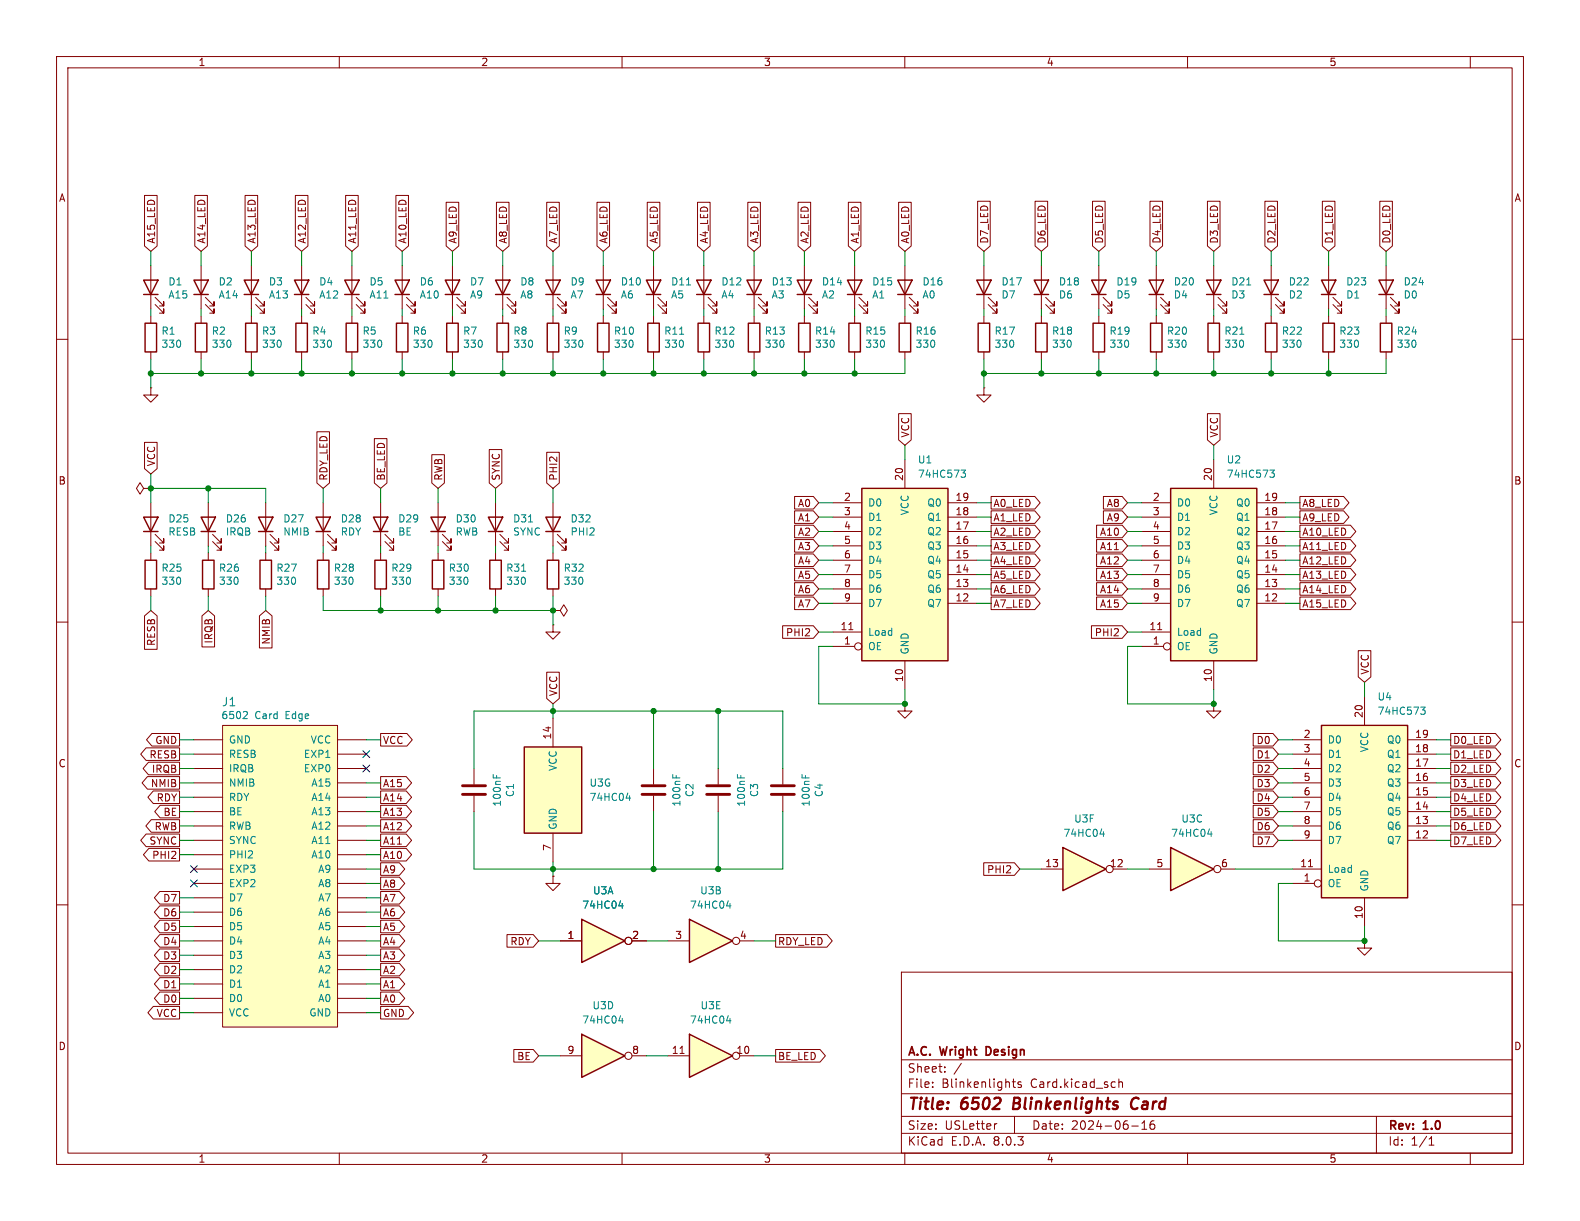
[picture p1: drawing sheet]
<svg xmlns="http://www.w3.org/2000/svg" width="279mm" height="216mm" viewBox="0 0 279 216" stroke-linecap="round" stroke-linejoin="round" font-family="sans-serif">
<g fill="none" stroke="#840000" stroke-width=".18">
<path d="M10 10h259.4v195.9h-259.4zM12 12h255.4v191.9h-255.4zM60 10v2M110 10v2M160 10v2M210 10v2M260 10v2M10 60h2M133.3 55.9v1.3M214.6 47v7.6M215.4 53.8l1.5 1.6v-.8v.8h-.7M215.4 52.6l1.5 1.5v-.8v.8h-.7"/>
<path d="M224.8 47v7.6M224.8 55.9v1.3M225.6 53.8l1.5 1.6v-.8v.8h-.8M225.6 52.6l1.5 1.5v-.8v.8h-.8M267.4 60h2M133.3 62.2v1.3M224.8 62.2v1.3M10 110h2M267.4 110h2M10 160h2M267.4 160h2M159.4 171.9h108v32h-108z"/>
<path d="M159.4 197.4h108M159.4 193.4h108M159.4 187.4h108M164.9 192.1v.2M164.9 191.4v.1M167.1 189.4v.2M167.1 188.7v.1M170 188l-1.3 1.9M176.3 198.7l-.3 .1M179 191.3h.6M179.2 190.8v1.3l.4 .2M179.4 197.4v3"/>
<path d="M180.6 191.4l-.4-.1-.2 .2 .1 .2 .5 .2v.3h-.6M197.9 191.4l.2-.1 .3 .1 .1 .9M197.9 190.8v1.5M200.1 199.1h1.2M201.9 199.7h.9M201.9 198.6l.5-.4v1.5M204.1 198.2a.59 .59 0 0 0-.7 .6v.6l.1 .2 .4 .1 .2-.2 .1-.5-.1-.2h-.5l-.2 .2M243.4 197.4v6.5M60 203.9v2M110 203.9v2M159.4 200.4h108M160 203.9v2"/>
<path d="M210 203.9v2M252.7 202.5h.9M252.7 201.4l.4-.4v1.5M260 203.9v2"/>
</g>
<path d="M179.4 194.1l-.3 2h.8M201 194.1a1.13 1.13 0 0 0-1 .7 1.13 1.13 0 0 0 .3 1.2l.3 .1 .4-.1" fill="none" stroke="#840000" stroke-width=".4"/>
<path d="M174.7 185.1h-.3v1.5h.3" fill="none" stroke="#840000" stroke-width=".3"/>
<path d="M132.3 57.2h2.1v5h-2.1zM213.4 49.5h2.5l-1.3 2.6zM213.4 52.1h2.5M223.5 49.5h2.6l-1.3 2.6zM223.5 52.1h2.6M223.8 57.2h2v5h-2z" fill="none" stroke="#840000" stroke-width=".25"/>
<path d="M220.5 50.4h.7" fill="none" stroke="#008484" stroke-width=".18"/>
<path d="M121.9 182.9l7.6 3.8-7.6 3.8z" fill="#ffffc2"/>
<path d="M121.9 182.9l7.6 3.8-7.6 3.8z" fill="none" stroke="#840000" stroke-width=".25"/>
<g fill="none" stroke="#840000" stroke-width=".18">
<path d="M118.1 186.7h3.8M120.3 186.3h.7M130.8 186.7h2.5"/>
<circle cx="130.2" cy="186.7" r=".63"/>
</g>
<path d="M128.5 180.5h.8M129.1 180.1v.8" fill="none" stroke="#008484" stroke-width=".18"/>
<path d="M121.9 162.6l7.6 3.8-7.6 3.8z" fill="#ffffc2"/>
<path d="M123.4 57.2h2.1v5h-2.1zM132.1 49.5h2.5l-1.3 2.6zM132.1 52.1h2.5M213.6 57.2h2v5h-2zM233.7 49.5h2.5l-1.3 2.6zM233.7 52.1h2.5M121.9 162.6l7.6 3.8-7.6 3.8z" fill="none" stroke="#840000" stroke-width=".25"/>
<g fill="none" stroke="#840000" stroke-width=".18">
<path d="M124.5 55.9v1.3M133.3 47v7.6M134.1 53.8l1.5 1.6v-.8v.8h-.7M134.1 52.6l1.5 1.5v-.8v.8h-.7M214.6 55.9v1.3M234.9 47v7.6M235.7 53.8l1.5 1.6v-.8v.8h-.7M235.7 52.6l1.5 1.5v-.8v.8h-.7M124.5 62.2v1.3M214.6 62.2v1.3M118.1 166.4h3.8M130.8 166.4h2.5"/>
<circle cx="130.2" cy="166.4" r=".63"/>
</g>
<path d="M219.2 59.1h.8M129.1 159.8v.8M128.5 160.2h.8" fill="none" stroke="#008484" stroke-width=".18"/>
<path d="M92.7 132.1h10.2v15.2h-10.2z" fill="#ffffc2"/>
<path d="M123.2 49.5h2.5l-1.2 2.6zM123.2 52.1h2.5M92.7 132.1h10.2v15.2h-10.2z" fill="none" stroke="#840000" stroke-width=".25"/>
<path d="M124.5 47v7.6M125.2 53.8l1.5 1.6v-.8v.8h-.7M125.2 52.6l1.5 1.5v-.8v.8h-.7M97.8 127v5.1M115.6 135.9v2.8M97.8 147.3v5.1M115.6 140.7v2.8" fill="none" stroke="#840000" stroke-width=".18"/>
<path d="M119 136.9v.7M119.6 137.1v.5M110.7 141.1h.8M111.3 140.7v.8" fill="none" stroke="#008484" stroke-width=".18"/>
<path d="M113.5 138.9h4.1M113.5 140.5h4.1" fill="none" stroke="#840000" stroke-width=".51"/>
<path d="M152.4 86.4h15.2v30.4h-15.2z" fill="#ffffc2"/>
<g fill="none" stroke="#840000" stroke-width=".25">
<path d="M114.3 49.5h2.5l-1.2 2.6zM114.3 52.1h2.5M114.6 57.2h2v5h-2zM172.7 49.5h2.6l-1.3 2.6zM172.7 52.1h2.6M182.9 49.5h2.5l-1.3 2.6zM182.9 52.1h2.5M183.1 57.2h2.1v5h-2.1zM233.9 57.2h2.1v5h-2.1zM243.8 49.5h2.6l-1.3 2.6zM243.8 52.1h2.6M244.1 57.2h2v5h-2z"/>
<path d="M152.4 86.4h15.2v30.4h-15.2z"/>
</g>
<g fill="none" stroke="#840000" stroke-width=".18">
<path d="M115.6 47v7.6M115.6 55.9v1.3M116.3 53.8l1.6 1.6v-.8v.8h-.8M116.3 52.6l1.6 1.5v-.8v.8h-.8M174 47v7.6M174.8 53.8l1.5 1.6v-.8v.8h-.8M174.8 52.6l1.5 1.5v-.8v.8h-.8M184.1 47v7.6M184.1 55.9v1.3M184.9 53.8l1.5 1.6v-.8v.8h-.7M184.9 52.6l1.5 1.5v-.8v.8h-.7M234.9 55.9v1.3"/>
<path d="M245.1 47v7.6M245.1 55.9v1.3M245.9 53.8l1.5 1.6v-.8v.8h-.8M245.9 52.6l1.5 1.5v-.8v.8h-.8M115.6 62.2v1.3M184.1 62.2v1.3M234.9 62.2v1.3M245.1 62.2v1.3M147.3 99.1h5.1M147.3 96.5h5.1M147.3 94h5.1M147.3 91.4h5.1"/>
<path d="M147.3 88.9h5.1M160 81.3v5.1M167.6 99.1h5.1M167.6 96.5h5.1M167.6 94h5.1M167.6 91.4h5.1M167.6 88.9h5.1M147.3 114.3h3.8M147.3 111.8h5.1M147.3 106.7h5.1M147.3 104.1h5.1M147.3 101.6h5.1"/>
<path d="M150.1 111.3h.7M160 116.8v5.1M167.6 106.7h5.1M167.6 104.1h5.1M167.6 101.6h5.1M127 135.9v2.8M138.4 135.9v2.8M127 140.7v2.8M138.4 140.7v2.8"/>
<circle cx="151.8" cy="114.3" r=".63"/>
</g>
<path d="M120.2 59.1h.7M121.4 50.4h.7M169.9 83.1h.8l-.4 .5 .4 .1v.5l-.2 .2h-.4M130.4 136.9v.7M131 137.1v.5M141.8 136.9v.7M142.4 137.1v.5" fill="none" stroke="#008484" stroke-width=".18"/>
<path d="M125 138.9h4M136.4 138.9h4.1M125 140.5h4M136.4 140.5h4.1" fill="none" stroke="#840000" stroke-width=".51"/>
<path d="M102.9 182.9l7.6 3.8-7.6 3.8z" fill="#ffffc2"/>
<path d="M193.3 57.2h2v5h-2zM203.2 49.5h2.5l-1.2 2.6zM203.2 52.1h2.5M203.5 57.2h2v5h-2zM102.9 182.9l7.6 3.8-7.6 3.8z" fill="none" stroke="#840000" stroke-width=".25"/>
<g fill="none" stroke="#840000" stroke-width=".18">
<path d="M194.3 55.9v1.3M204.5 47v7.6M204.5 55.9v1.3M205.2 53.8l1.6 1.6v-.8v.8h-.8M205.2 52.6l1.6 1.5v-.8v.8h-.8M194.3 62.2v1.3M204.5 62.2v1.3M99.1 186.7h3.8M111.8 186.7h2.5"/>
<circle cx="111.1" cy="186.7" r=".63"/>
</g>
<path d="M109.4 180.5h.8M110 180.1v.8" fill="none" stroke="#008484" stroke-width=".18"/>
<path d="M102.9 162.6l7.6 3.8-7.6 3.8z" fill="#ffffc2"/>
<path d="M34.3 49.5h2.5l-1.2 2.6zM34.3 52.1h2.5M52.1 49.5h2.5l-1.3 2.6zM52.1 52.1h2.5M61 49.5h2.5l-1.3 2.6zM61 52.1h2.5M173 57.2h2v5h-2zM193 49.5h2.6l-1.3 2.6zM193 52.1h2.6M102.9 162.6l7.6 3.8-7.6 3.8z" fill="none" stroke="#840000" stroke-width=".25"/>
<g fill="none" stroke="#840000" stroke-width=".18">
<path d="M35.6 47v7.6M36.3 53.8l1.5 1.6v-.8v.8h-.7M36.3 52.6l1.5 1.5v-.8v.8h-.7M53.3 47v7.6M54.1 53.8l1.5 1.6v-.8v.8h-.7M54.1 52.6l1.5 1.5v-.8v.8h-.7M62.2 47v7.6M63 53.8l1.5 1.6v-.8v.8h-.7M63 52.6l1.5 1.5v-.8v.8h-.7M174 55.9v1.3M194.3 47v7.6M195.1 53.8l1.5 1.6v-.8v.8h-.8"/>
<path d="M195.1 52.6l1.5 1.5v-.8v.8h-.8M174 68.6v1.3h1.3l-1.3 1.2-1.3-1.2h1.3M174 68.6h.1M174 62.2v1.3M214.6 124.5v1.2h1.3l-1.3 1.3-1.2-1.3h1.2M214.6 124.5h.1M97.8 154.9v1.3h1.3l-1.3 1.3-1.3-1.3h1.3M97.8 154.9h.1M99.1 166.4h3.8M111.8 166.4h2.5M241.3 166.4v1.2h1.3l-1.3 1.3-1.3-1.3h1.3M241.3 166.4h.1"/>
<circle cx="111.1" cy="166.4" r=".63"/>
</g>
<path d="M110 159.8v.8M109.4 160.2h.8" fill="none" stroke="#008484" stroke-width=".18"/>
<path d="M207 149.9l7.6 3.8-7.6 3.8z" fill="#ffffc2"/>
<path d="M207 149.9l7.6 3.8-7.6 3.8z" fill="none" stroke="#840000" stroke-width=".25"/>
<g fill="none" stroke="#840000" stroke-width=".18">
<path d="M203.2 153.7h3.8M215.9 153.7h2.5"/>
<circle cx="215.3" cy="153.7" r=".63"/>
</g>
<path d="M213.6 147.5h.8M214.2 147.1v.8" fill="none" stroke="#008484" stroke-width=".18"/>
<path d="M233.7 128.3h15.2v30.5h-15.2z" fill="#ffffc2"/>
<path d="M233.7 128.3h15.2v30.5h-15.2z" fill="none" stroke="#840000" stroke-width=".25"/>
<g fill="none" stroke="#840000" stroke-width=".18">
<path d="M228.6 138.4h5.1M228.6 135.9h5.1M228.6 133.4h5.1M228.6 130.8h5.1M241.3 123.2v5.1M248.9 138.4h5.1M248.9 135.9h5.1M248.9 133.4h5.1M248.9 130.8h5.1M228.6 156.2h3.8M228.6 153.7h5.1M228.6 148.6h5.1"/>
<path d="M228.6 146.1h5.1M228.6 143.5h5.1M228.6 141h5.1M231.4 153.3h.7M241.3 158.8v5M248.9 148.6h5.1M248.9 146.1h5.1M248.9 143.5h5.1M248.9 141h5.1"/>
<circle cx="233" cy="156.2" r=".63"/>
</g>
<path d="M251.2 125h.8l-.4 .5 .4 .1v.5l-.2 .2h-.4" fill="none" stroke="#008484" stroke-width=".18"/>
<path d="M207 86.4h15.2v30.4h-15.2z" fill="#ffffc2"/>
<g fill="none" stroke="#840000" stroke-width=".25">
<path d="M25.4 49.5h2.5l-1.2 2.6zM25.4 52.1h2.5M25.7 57.2h2v5h-2zM43.2 49.5h2.5l-1.3 2.6zM43.2 52.1h2.5M43.4 57.2h2.1v5h-2.1zM141 49.5h2.5l-1.3 2.6zM141 52.1h2.5M149.9 49.5h2.5l-1.3 2.6zM149.9 52.1h2.5M150.1 57.2h2v5h-2zM158.7 49.5h2.6l-1.3 2.6z"/>
<path d="M158.7 52.1h2.6M159 57.2h2v5h-2zM207 86.4h15.2v30.4h-15.2z"/>
</g>
<g fill="none" stroke="#840000" stroke-width=".18">
<path d="M26.7 47v7.6M26.7 55.9v1.3M27.4 53.8l1.6 1.6v-.8v.8h-.8M27.4 52.6l1.6 1.5v-.8v.8h-.8M44.4 47v7.6M44.4 55.9v1.3M45.2 53.8l1.5 1.6v-.8v.8h-.7M45.2 52.6l1.5 1.5v-.8v.8h-.7M142.2 47v7.6M143 53.8l1.5 1.6v-.8v.8h-.7M143 52.6l1.5 1.5v-.8v.8h-.7M151.1 47v7.6"/>
<path d="M151.1 55.9v1.3M151.9 53.8l1.5 1.6v-.8v.8h-.7M151.9 52.6l1.5 1.5v-.8v.8h-.7M160 47v7.6M160 55.9v1.3M160.8 53.8l1.5 1.6v-.8v.8h-.8M160.8 52.6l1.5 1.5v-.8v.8h-.8M26.7 68.6v1.3h1.2l-1.2 1.2-1.3-1.2h1.3M26.7 68.6h.1M26.7 62.2v1.3M44.4 62.2v1.3M151.1 62.2v1.3"/>
<path d="M160 62.2v1.3M201.9 99.1h5.1M201.9 96.5h5.1M201.9 94h5.1M201.9 91.4h5.1M201.9 88.9h5.1M214.6 81.3v5.1M222.2 99.1h5.1M222.2 96.5h5.1M222.2 94h5.1M222.2 91.4h5.1M222.2 88.9h5.1"/>
<path d="M201.9 114.3h3.8M201.9 111.8h5.1M201.9 106.7h5.1M201.9 104.1h5.1M201.9 101.6h5.1M204.7 111.3h.7M214.6 116.8v5.1M222.2 106.7h5.1M222.2 104.1h5.1M222.2 101.6h5.1"/>
<circle cx="206.4" cy="114.3" r=".63"/>
</g>
<path d="M224.6 83.1h.7l-.4 .5 .4 .1v.5l-.2 .2h-.4" fill="none" stroke="#008484" stroke-width=".18"/>
<path d="M188 149.9l7.6 3.8-7.6 3.8z" fill="#ffffc2"/>
<g fill="none" stroke="#840000" stroke-width=".25">
<path d="M34.5 57.2h2.1v5h-2.1zM52.3 57.2h2.1v5h-2.1zM61.2 57.2h2v5h-2zM69.8 49.5h2.6l-1.3 2.6zM69.8 52.1h2.6M78.7 49.5h2.6l-1.3 2.6zM78.7 52.1h2.6M79 57.2h2v5h-2zM87.6 49.5h2.6l-1.3 2.6zM87.6 52.1h2.6M87.9 57.2h2v5h-2zM96.5 49.5h2.6l-1.3 2.6z"/>
<path d="M96.5 52.1h2.6M96.8 57.2h2v5h-2zM105.4 49.5h2.5l-1.2 2.6zM105.4 52.1h2.5M105.7 57.2h2v5h-2zM141.2 57.2h2.1v5h-2.1zM25.4 91.4h2.5l-1.2 2.6zM25.4 94h2.5M25.7 99.1h2v5h-2zM35.6 91.4h2.5l-1.3 2.6zM35.6 94h2.5M35.8 99.1h2v5h-2z"/>
<path d="M45.7 91.4h2.6l-1.3 2.6zM45.7 94h2.6M46 99.1h2v5h-2zM55.9 91.4h2.5l-1.3 2.6zM55.9 94h2.5M56.1 99.1h2.1v5h-2.1zM188 149.9l7.6 3.8-7.6 3.8z"/>
</g>
<g fill="none" stroke="#840000" stroke-width=".18">
<path d="M35.6 55.9v1.3M53.3 55.9v1.3M62.2 55.9v1.3M71.1 47v7.6M71.9 53.8l1.5 1.6v-.8v.8h-.8M71.9 52.6l1.5 1.5v-.8v.8h-.8M80 47v7.6M80 55.9v1.3M80.8 53.8l1.5 1.6v-.8v.8h-.8M80.8 52.6l1.5 1.5v-.8v.8h-.8M88.9 47v7.6M88.9 55.9v1.3"/>
<path d="M89.7 53.8l1.5 1.6v-.8v.8h-.8M89.7 52.6l1.5 1.5v-.8v.8h-.8M97.8 47v7.6M97.8 55.9v1.3M98.6 53.8l1.5 1.6v-.8v.8h-.8M98.6 52.6l1.5 1.5v-.8v.8h-.8M106.7 47v7.6M106.7 55.9v1.3M107.4 53.8l1.6 1.6v-.8v.8h-.8M107.4 52.6l1.6 1.5v-.8v.8h-.8M142.2 55.9v1.3M35.6 62.2v1.3"/>
<path d="M53.3 62.2v1.3M62.2 62.2v1.3M80 62.2v1.3M88.9 62.2v1.3M97.8 62.2v1.3M106.7 62.2v1.3M142.2 62.2v1.3M25.4 86.4l-.6-1.1-.7 1.1 .7 1 .6-1h1.3M26.7 86.4h.1M26.7 88.9v7.6M26.7 97.8v1.3M27.4 95.8l1.6 1.5v-.8v.8h-.8"/>
<path d="M27.4 94.5l1.6 1.5v-.7v.7h-.8M36.8 88.9v7.6M36.8 97.8v1.3M37.6 95.8l1.5 1.5v-.8v.8h-.7M37.6 94.5l1.5 1.5v-.7v.7h-.7M47 88.9v7.6M47 97.8v1.3M47.8 95.8l1.5 1.5v-.8v.8h-.8M47.8 94.5l1.5 1.5v-.7v.7h-.8M57.1 88.9v7.6M57.1 97.8v1.3M57.9 95.8l1.5 1.5v-.8v.8h-.7"/>
<path d="M57.9 94.5l1.5 1.5v-.7v.7h-.7M26.7 104.1v1.3M36.8 104.1v1.3M47 104.1v1.3M57.1 104.1v1.3M97.8 108h1.3l.6-1.1 .6 1.1-.6 1-.6-1M97.8 108h.1M83.8 135.9v2.8M160 124.5v1.2h1.3l-1.3 1.3-1.3-1.3h1.3M160 124.5h.1M83.8 140.7v2.8M184.1 153.7h3.9"/>
<path d="M196.8 153.7h2.6"/>
<circle cx="196.2" cy="153.7" r=".63"/>
</g>
<path d="M87.2 136.9v.7M87.8 137.1v.5M194.5 147.5h.8M195.1 147.1v.8" fill="none" stroke="#008484" stroke-width=".18"/>
<path d="M81.8 138.9h4.1M81.8 140.5h4.1" fill="none" stroke="#840000" stroke-width=".51"/>
<path d="M39.4 128.3h20.3v53.3h-20.3z" fill="#ffffc2"/>
<g fill="none" stroke="#840000" stroke-width=".18">
<path d="M25.6 34.6h2.2v8.9l-1.1 1-1.1-1zM34.4 34.6h2.3v8.9l-1.1 1-1.2-1zM43.3 34.6h2.3v8.9l-1.2 1-1.1-1zM52.2 34.6h2.3v8.9l-1.2 1-1.1-1zM61.1 34.6h2.2v8.9l-1.1 1-1.1-1zM70 34.6h2.2v8.9l-1.1 1-1.1-1zM78.9 35.8h2.2v7.7l-1.1 1-1.1-1zM87.8 35.8h2.2v7.7l-1.1 1-1.1-1zM96.7 35.8h2.2v7.7l-1.1 1-1.1-1zM105.6 35.8h2.2v7.7l-1.1 1-1.1-1zM114.5 35.8h2.2v7.7l-1.1 1-1.1-1zM123.3 35.8h2.3v7.7l-1.1 1-1.2-1z"/>
<path d="M132.2 35.8h2.3v7.7l-1.2 1-1.1-1zM141.1 35.8h2.3v7.7l-1.2 1-1.1-1zM150 35.8h2.2v7.7l-1.1 1-1.1-1zM158.9 35.8h2.2v7.7l-1.1 1-1.1-1zM172.9 35.6h2.2v7.9l-1.1 1-1.1-1zM183 35.6h2.3v7.9l-1.2 1-1.1-1zM193.2 35.6h2.2v7.9l-1.1 1-1.1-1zM203.4 35.6h2.2v7.9l-1.1 1-1.1-1zM213.5 35.6h2.2v7.9l-1.1 1-1.1-1zM223.7 35.6h2.2v7.9l-1.1 1-1.1-1zM233.8 35.6h2.3v7.9l-1.2 1-1.1-1zM244 35.6h2.2v7.9l-1.1 1-1.1-1z"/>
<path d="M71.1 55.9v1.3M25.6 78.2h2.2v4.7l-1.1 .9-1.1-.9zM56 76.3h2.3v9.1l-1.2 1-1.1-1zM66.2 77.6h2.2v7.8l-1.1 1-1.1-1zM71.1 62.2v1.3M86.5 79.5h2.2v5.9l-1.1 1-1.1-1zM96.7 80h2.2v5.4l-1.1 1-1.1-1zM158.9 73.1h2.2v4.7l-1.1 .9-1.1-.9zM213.5 73.1h2.2v4.7l-1.1 .9-1.1-.9zM67.3 88.9v7.6M67.3 97.8v1.3M68.1 95.8l1.5 1.5v-.8v.8h-.8"/>
<path d="M68.1 94.5l1.5 1.5v-.7v.7h-.8M76.4 80.4h2.2v5l-1.1 1-1.1-1zM77.5 88.9v7.6M77.5 97.8v1.3M78.2 95.8l1.6 1.5v-.8v.8h-.8M78.2 94.5l1.6 1.5v-.7v.7h-.8M87.6 88.9v7.6M87.6 97.8v1.3M88.4 95.8l1.5 1.5v-.8v.8h-.7M88.4 94.5l1.5 1.5v-.7v.7h-.7M97.8 88.9v7.6M97.8 97.8v1.3"/>
<path d="M98.6 95.8l1.5 1.5v-.8v.8h-.8M98.6 94.5l1.5 1.5v-.7v.7h-.8M140.5 95.4h3.3l1 1.1-1 1.1h-3.3zM140.5 92.9h3.3l1 1.1-1 1.1h-3.3zM140.5 97.9h3.3l1 1.2-1 1.1h-3.3zM140.5 87.8h3.3l1 1.1-1 1.1h-3.3zM140.5 90.3h3.3l1 1.1-1 1.2h-3.3zM175.3 95.4h7.7l.9 1.1-.9 1.1h-7.7zM175.3 92.9h7.7l.9 1.1-.9 1.1h-7.7zM175.3 87.8h7.7l.9 1.1-.9 1.1h-7.7zM175.3 90.3h7.7l.9 1.1-.9 1.2h-7.7zM175.3 97.9h7.7l.9 1.2-.9 1.1h-7.7z"/>
<path d="M193.9 92.9h4.5l1 1.1-1 1.1h-4.5zM193.9 95.4h4.5l1 1.1-1 1.1h-4.5zM193.9 97.9h4.5l1 1.2-1 1.1h-4.5zM195.1 87.8h3.3l1 1.1-1 1.1h-3.3zM195.1 90.3h3.3l1 1.1-1 1.2h-3.3zM229.9 95.4h8.9l1 1.1-1 1.1h-8.9zM229.9 97.9h8.9l1 1.2-1 1.1h-8.9zM229.9 92.9h8.9l1 1.1-1 1.1h-8.9zM229.9 87.8h7.7l1 1.1-1 1.1h-7.7zM229.9 90.3h7.7l1 1.1-1 1.2h-7.7zM25.6 108.9l1.1-.9 1.1 .9v5.9h-2.2zM35.7 108.9l1.1-.9 1.1 .9v5.5h-2.2z"/>
<path d="M45.9 108.9l1.1-.9 1.1 .9v5.7h-2.2zM67.3 104.1v1.3M77.5 104.1v1.3M87.6 104.1v1.3M96.7 118.9h2.2v4.6l-1.1 1-1.1-1zM97.8 110.5v1.3h1.3l-1.3 1.2-1.3-1.2h1.3M97.8 110.5h.1M97.8 104.1v1.3M138.4 110.6h5.4l1 1.2-1 1.1h-5.4zM140.5 103h3.3l1 1.1-1 1.2h-3.3zM140.5 100.5h3.3l1 1.1-1 1.1h-3.3zM140.5 105.6h3.3l1 1.1-1 1.1h-3.3z"/>
<path d="M175.3 100.5h7.7l.9 1.1-.9 1.1h-7.7zM175.3 105.6h7.7l.9 1.1-.9 1.1h-7.7zM175.3 103h7.7l.9 1.1-.9 1.2h-7.7zM193 110.6h5.4l1 1.2-1 1.1h-5.4zM193.9 100.5h4.5l1 1.1-1 1.1h-4.5zM193.9 105.6h4.5l1 1.1-1 1.1h-4.5zM193.9 103h4.5l1 1.1-1 1.2h-4.5zM229.9 105.6h8.9l1 1.1-1 1.1h-8.9zM229.9 100.5h8.9l1 1.1-1 1.1h-8.9zM229.9 103h8.9l1 1.1-1 1.2h-8.9zM240.2 115.1h2.2v4.6l-1.1 1-1.1-1zM25.8 132.2h5.9v2.3h-5.9l-.9-1.1z"/>
<path d="M26.1 137.3h5.6v2.2h-5.6l-1-1.1zM26.3 134.8h5.4v2.2h-5.4l-1-1.1zM26.9 129.7h4.8v2.2h-4.8l-1-1.1zM27.1 139.9h4.6v2.2h-4.6l-.9-1.1zM34.3 138.4h5.1M34.3 135.9h5.1M34.3 133.4h5.1M34.3 130.8h5.1M39.4 128.3h20.3v53.3h-20.3zM59.7 138.4h5.1M59.7 135.9h5.1M59.7 133.4h5.1"/>
<path d="M59.7 130.8h5.1M67.3 129.7h4.7l.9 1.1-.9 1.1h-4.7zM67.3 137.3h4.5l1 1.1-1 1.1h-4.5zM67.3 139.9h4.5l1 1.1-1 1.1h-4.5zM221.6 139.9h3.5l1 1.1-1 1.1h-3.5zM221.6 137.3h3.5l1 1.1-1 1.1h-3.5zM221.6 134.8h3.5l1 1.1-1 1.1h-3.5zM221.6 129.7h3.5l1 1.1-1 1.1h-3.5zM221.6 132.2h3.5l1 1.2-1 1.1h-3.5zM256.5 129.7h7.9l1 1.1-1 1.1h-7.9zM256.5 132.2h7.9l1 1.2-1 1.1h-7.9zM256.5 134.8h7.9l1 1.1-1 1.1h-7.9z"/>
<path d="M256.5 137.3h7.9l1 1.1-1 1.1h-7.9zM256.5 139.9h7.9l1 1.1-1 1.1h-7.9zM25.8 147.5h5.9v2.2h-5.9l-.9-1.1zM26.3 150h5.4v2.2h-5.4l-.9-1.1zM26.7 144.9h5v2.3h-5l-.9-1.1zM28.3 157.6h3.4v2.3h-3.4l-1-1.1zM28.3 142.4h3.4v2.2h-3.4l-.9-1.1zM34.3 151.1h5.1M34.3 148.6h5.1M34.3 146.1h5.1M34.3 143.5h5.1M34.3 141h5.1"/>
<path d="M34.3 158.8h5.1M34.3 156.2h5.1M34.3 153.7h5.1M59.7 151.1h5.1M59.7 148.6h5.1M59.7 146.1h5.1M59.7 143.5h5.1M59.7 141h5.1M59.7 158.8h5.1M59.7 156.2h5.1M59.7 153.7h5.1M67.3 150h4.5l1 1.1-1 1.1h-4.5z"/>
<path d="M67.3 147.5h4.5l1 1.1-1 1.1h-4.5zM67.3 152.6h3.3l1 1.1-1 1.1h-3.3zM67.3 155.1h3.3l1 1.1-1 1.1h-3.3zM67.3 157.6h3.3l1 1.2-1 1.1h-3.3zM67.3 144.9h4.5l1 1.2-1 1.1h-4.5zM67.3 142.4h4.5l1 1.1-1 1.1h-4.5zM97.8 154.9h.1M174 152.6h5.4l.9 1.1-.9 1.1h-5.4zM221.6 144.9h3.5l1 1.2-1 1.1h-3.5zM221.6 147.5h3.5l1 1.1-1 1.1h-3.5zM221.6 142.4h3.5l1 1.1-1 1.1h-3.5zM256.5 142.4h7.9l1 1.1-1 1.1h-7.9z"/>
<path d="M256.5 144.9h7.9l1 1.2-1 1.1h-7.9zM256.5 147.5h7.9l1 1.1-1 1.1h-7.9zM27.1 178h4.6v2.2h-4.6l-.9-1.1zM28.3 175.4h3.4v2.2h-3.4l-1-1.1zM28.3 162.7h3.4v2.2h-3.4l-1-1.1zM28.3 160.2h3.4v2.2h-3.4l-1-1.1zM28.3 172.9h3.4v2.2h-3.4l-1-1.1zM28.3 170.3h3.4v2.3h-3.4l-1-1.1zM28.3 167.8h3.4v2.2h-3.4l-1-1.1zM28.3 165.3h3.4v2.2h-3.4l-1-1.1zM34.3 176.5h5.1M34.3 174h5.1"/>
<path d="M34.3 171.5h5.1M34.3 168.9h5.1M34.3 166.4h5.1M34.3 163.8h5.1M34.3 161.3h5.1M34.3 179.1h5.1M59.7 176.5h5.1M59.7 174h5.1M59.7 171.5h5.1M59.7 168.9h5.1M59.7 166.4h5.1M59.7 163.8h5.1"/>
<path d="M59.7 161.3h5.1M59.7 179.1h5.1M67.3 167.8h3.3l1 1.1-1 1.1h-3.3zM67.3 165.3h3.3l1 1.1-1 1.1h-3.3zM67.3 162.7h3.3l1 1.1-1 1.1h-3.3zM67.3 160.2h3.3l1 1.1-1 1.1h-3.3zM67.3 175.4h3.3l1 1.1-1 1.1h-3.3zM67.3 170.3h3.3l1 1.2-1 1.1h-3.3zM67.3 172.9h3.3l1 1.1-1 1.1h-3.3zM67.3 178h4.9l.9 1.1-.9 1.1h-4.9zM89.7 165.3h4.6l.9 1.1-.9 1.1h-4.6zM99.1 166.4h3.8"/>
<path d="M111.8 166.4h2.5M137.2 165.3h9l1 1.1-1 1.1h-9zM90.9 185.6h3.4l.9 1.1-.9 1.1h-3.4zM137.2 185.6h7.8l1 1.1-1 1.1h-7.8z"/>
<circle cx="111.1" cy="166.4" r=".63"/>
</g>
<path d="M93.5 92.3h.7M92.2 101h.8M43.5 125.8l.3 .2-.1 .3-.7 .8h.8M110 159.8v.8M109.4 160.2h.8" fill="none" stroke="#008484" stroke-width=".18"/>
<g fill="none" stroke="#840000" stroke-width=".25">
<path d="M70.1 57.2h2v5h-2zM66 91.4h2.6l-1.3 2.6zM66 94h2.6M66.3 99.1h2v5h-2zM76.2 91.4h2.5l-1.2 2.6zM76.2 94h2.5M76.5 99.1h2v5h-2zM86.4 91.4h2.5l-1.3 2.6zM86.4 94h2.5M86.6 99.1h2v5h-2zM96.5 91.4h2.6l-1.3 2.6zM96.5 94h2.6"/>
<path d="M96.8 99.1h2v5h-2z"/>
</g>
<g fill="none" stroke="#008400" stroke-width=".18">
<path d="M26.7 44.5v2.5M26.7 54.6v1.3M35.6 44.5v2.5M35.6 54.6v1.3M44.4 44.5v2.5M44.4 54.6v1.3M53.3 44.5v2.5M53.3 54.6v1.3M62.2 44.5v2.5M62.2 54.6v1.3M71.1 44.5v2.5M71.1 54.6v1.3"/>
<path d="M80 44.5v2.5M80 54.6v1.3M88.9 44.5v2.5M88.9 54.6v1.3M97.8 44.5v2.5M97.8 54.6v1.3M106.7 44.5v2.5M106.7 54.6v1.3M115.6 44.5v2.5M115.6 54.6v1.3M124.5 44.5v2.5M124.5 54.6v1.3"/>
<path d="M133.3 44.5v2.5M133.3 54.6v1.3M142.2 44.5v2.5M142.2 54.6v1.3M151.1 44.5v2.5M151.1 54.6v1.3M160 44.5v2.5M160 54.6v1.3M174 44.5v2.5M174 54.6v1.3M184.1 44.5v2.5M184.1 54.6v1.3"/>
<path d="M194.3 44.5v2.5M194.3 54.6v1.3M204.5 44.5v2.5M204.5 54.6v1.3M214.6 44.5v2.5M214.6 54.6v1.3M224.8 44.5v2.5M224.8 54.6v1.3M234.9 44.5v2.5M234.9 54.6v1.3M245.1 44.5v2.5M245.1 54.6v1.3"/>
<path d="M26.7 63.5v5.1M35.6 63.5v2.5M44.4 63.5v2.5M53.3 63.5v2.5M62.2 63.5v2.5M71.1 63.5v2.5M80 63.5v2.5M88.9 63.5v2.5M97.8 63.5v2.5M106.7 63.5v2.5M115.6 63.5v2.5M124.5 63.5v2.5"/>
<path d="M133.3 63.5v2.5M142.2 63.5v2.5M151.1 63.5v2.5M160 63.5v2.5h-133.3M160 78.7v2.6M174 63.5v5.1M184.1 63.5v2.5M194.3 63.5v2.5M204.5 63.5v2.5M214.6 63.5v2.5M214.6 78.7v2.6M224.8 63.5v2.5"/>
<path d="M234.9 63.5v2.5M245.1 63.5v2.5h-71.1M26.7 86.4h20.3v2.5M26.7 83.8v5.1M26.7 96.5v1.3M36.8 86.4v2.5M36.8 96.5v1.3M47 96.5v1.3M57.1 86.4v2.5M57.1 96.5v1.3M67.3 86.4v2.5M67.3 96.5v1.3"/>
<path d="M77.5 86.4v2.5M77.5 96.5v1.3M87.6 86.4v2.5M87.6 96.5v1.3M97.8 86.4v2.5M97.8 96.5v1.3M144.8 96.5h2.5M144.8 88.9h2.5M144.8 94h2.5M144.8 99.1h2.5M144.8 91.4h2.5M172.7 96.5h2.6"/>
<path d="M172.7 88.9h2.6M172.7 94h2.6M172.7 99.1h2.6M172.7 91.4h2.6M199.4 96.5h2.5M199.4 88.9h2.5M199.4 94h2.5M199.4 99.1h2.5M199.4 91.4h2.5M227.3 96.5h2.6M227.3 88.9h2.6M227.3 94h2.6"/>
<path d="M227.3 99.1h2.6M227.3 91.4h2.6M26.7 105.4v2.6M36.8 105.4v2.6M47 105.4v2.6M57.1 105.4v2.6h40.7M67.3 105.4v2.6M77.5 105.4v2.6M87.6 105.4v2.6M97.8 105.4v5.1M144.8 106.7h2.5M144.8 101.6h2.5"/>
<path d="M144.8 104.1h2.5M144.8 111.8h2.5M147.3 114.3h-2.5v10.2h15.2v-2.6M172.7 106.7h2.6M172.7 101.6h2.6M172.7 104.1h2.6M199.4 106.7h2.5M199.4 101.6h2.5M199.4 104.1h2.5M199.4 111.8h2.5M201.9 114.3h-2.5v10.2h15.2v-2.6M227.3 106.7h2.6"/>
<path d="M227.3 101.6h2.6M227.3 104.1h2.6M31.7 135.9h2.6M31.7 138.4h2.6M31.7 133.4h2.6M31.7 130.8h2.6M64.8 138.4h2.5M64.8 130.8h2.5M83.8 135.9v-10.2h54.6v10.2M97.8 124.5v2.5M115.6 125.7v10.2M127 125.7v10.2"/>
<path d="M226.1 135.9h2.5M226.1 138.4h2.5M226.1 133.4h2.5M226.1 130.8h2.5M241.3 120.7v2.5M254 135.9h2.5M254 138.4h2.5M254 133.4h2.5M254 130.8h2.5M31.7 141h2.6M31.7 148.6h2.6M31.7 143.5h2.6"/>
<path d="M31.7 146.1h2.6M31.7 151.1h2.6M31.7 158.8h2.6M64.8 153.7h2.5M64.8 141h2.5M64.8 156.2h2.5M64.8 148.6h2.5M64.8 143.5h2.5M64.8 146.1h2.5M64.8 151.1h2.5M64.8 158.8h2.5M83.8 143.5v10.2h54.6v-10.2"/>
<path d="M97.8 152.4v2.5M115.6 143.5v10.2M127 143.5v10.2M180.3 153.7h3.8M199.4 153.7h3.8M218.4 153.7h10.2M226.1 141h2.5M226.1 148.6h2.5M226.1 143.5h2.5M226.1 146.1h2.5M228.6 156.2h-2.5v10.2h15.2v-2.6M254 141h2.5"/>
<path d="M254 148.6h2.5M254 143.5h2.5M254 146.1h2.5M31.7 166.4h2.6M31.7 163.8h2.6M31.7 161.3h2.6M31.7 176.5h2.6M31.7 179.1h2.6M31.7 174h2.6M31.7 168.9h2.6M31.7 171.5h2.6M64.8 166.4h2.5"/>
<path d="M64.8 163.8h2.5M64.8 161.3h2.5M64.8 176.5h2.5M64.8 179.1h2.5M64.8 174h2.5M64.8 168.9h2.5M64.8 171.5h2.5M95.2 166.4h3.9M114.3 166.4h3.8M133.3 166.4h3.9M95.2 186.7h3.9M114.3 186.7h3.8"/>
<path d="M133.3 186.7h3.9"/>
</g>
<path d="M64.2 132.7l1.2 1.3M64.2 135.3l1.2 1.2M65.4 132.7l-1.2 1.3M65.4 135.3l-1.2 1.2M33.7 155.6l1.2 1.2M33.7 153.1l1.2 1.2M34.9 155.6l-1.2 1.2M34.9 153.1l-1.2 1.2" fill="none" stroke="#000084" stroke-width=".18"/>
<g fill="#008400" stroke="#008400" stroke-width=".18">
<circle cx="127" cy="153.7" r=".46"/>
<circle cx="115.6" cy="153.7" r=".46"/>
<circle cx="115.6" cy="125.7" r=".46"/>
<circle cx="127" cy="125.7" r=".46"/>
<circle cx="97.8" cy="153.7" r=".46"/>
<circle cx="97.8" cy="125.7" r=".46"/>
<circle cx="87.6" cy="108" r=".46"/>
<circle cx="97.8" cy="108" r=".46"/>
<circle cx="151.1" cy="66" r=".46"/>
<circle cx="142.2" cy="66" r=".46"/>
<circle cx="97.8" cy="66" r=".46"/>
<circle cx="106.7" cy="66" r=".46"/>
<circle cx="133.3" cy="66" r=".46"/>
<circle cx="124.5" cy="66" r=".46"/>
<circle cx="115.6" cy="66" r=".46"/>
<circle cx="234.9" cy="66" r=".46"/>
<circle cx="224.8" cy="66" r=".46"/>
<circle cx="194.3" cy="66" r=".46"/>
<circle cx="214.6" cy="66" r=".46"/>
<circle cx="204.5" cy="66" r=".46"/>
<circle cx="184.1" cy="66" r=".46"/>
<circle cx="174" cy="66" r=".46"/>
<circle cx="241.3" cy="166.4" r=".46"/>
<circle cx="214.6" cy="124.5" r=".46"/>
<circle cx="160" cy="124.5" r=".46"/>
<circle cx="36.8" cy="86.4" r=".46"/>
<circle cx="67.3" cy="108" r=".46"/>
<circle cx="26.7" cy="86.4" r=".46"/>
<circle cx="71.1" cy="66" r=".46"/>
<circle cx="62.2" cy="66" r=".46"/>
<circle cx="88.9" cy="66" r=".46"/>
<circle cx="77.5" cy="108" r=".46"/>
<circle cx="80" cy="66" r=".46"/>
<circle cx="53.3" cy="66" r=".46"/>
<circle cx="35.6" cy="66" r=".46"/>
<circle cx="44.4" cy="66" r=".46"/>
<circle cx="26.7" cy="66" r=".46"/>
</g>
<g font-size="2.8" fill="#840000">
<text x="160.4" y="196.8">Title:</text>
<text x="170.1" y="196.8">6502</text>
<text x="180" y="196.8">Blinkenlights</text>
<text x="201.7" y="196.8">Card</text>
</g>
<text font-size="2.1" fill="#008484" x="39.2" y="125.1">J1</text>
<g font-size="2.1" fill="#840000">
<text x="160.4" y="189.9">Sheet:</text>
<text x="160.4" y="187.1">A.C.</text>
<text x="166.4" y="187.1">Wright</text>
<text x="175" y="187.1">Design</text>
<text x="160.4" y="192.6">File:</text>
<text x="166.5" y="192.6">Blinkenlights</text>
<text x="182.3" y="192.6">Card.kicad_sch</text>
<text x="160.4" y="202.8">KiCad</text>
<text x="160.4" y="200">Size:</text>
<text x="167.1" y="200">USLetter</text>
<text x="168.1" y="202.8">E.D.A.</text>
<text x="175.7" y="202.8">8.0.3</text>
<text x="182.4" y="200">Date:</text>
<text x="189.4" y="200">2024-06-16</text>
<text x="245.4" y="200.2">Rev:</text>
<text x="245.4" y="202.8">Id:</text>
<text x="249.5" y="202.8">1/1</text>
<text x="251.8" y="200.2">1.0</text>
</g>
<g font-size="1.8" fill="#840000">
<text x="35" y="11.9">1</text>
<text x="85" y="11.9">2</text>
<text x="135" y="11.9">3</text>
<text x="185" y="11.9">4</text>
<text x="235" y="11.9">5</text>
<text x="10.3" y="35.9">A</text>
<text x="267.7" y="35.9">A</text>
<text x="27.6" y="43.2" transform="rotate(-90 27.6 43.2)">A15_LED</text>
<text x="36.5" y="43.2" transform="rotate(-90 36.5 43.2)">A14_LED</text>
<text x="45.4" y="43.2" transform="rotate(-90 45.4 43.2)">A13_LED</text>
<text x="54.3" y="43.2" transform="rotate(-90 54.3 43.2)">A12_LED</text>
<text x="63.2" y="43.2" transform="rotate(-90 63.2 43.2)">A11_LED</text>
<text x="72.1" y="43.2" transform="rotate(-90 72.1 43.2)">A10_LED</text>
<text x="81" y="43.2" transform="rotate(-90 81 43.2)">A9_LED</text>
<text x="89.9" y="43.2" transform="rotate(-90 89.9 43.2)">A8_LED</text>
<text x="98.7" y="43.2" transform="rotate(-90 98.7 43.2)">A7_LED</text>
<text x="107.6" y="43.2" transform="rotate(-90 107.6 43.2)">A6_LED</text>
<text x="116.5" y="43.2" transform="rotate(-90 116.5 43.2)">A5_LED</text>
<text x="125.4" y="43.2" transform="rotate(-90 125.4 43.2)">A4_LED</text>
<text x="134.3" y="43.2" transform="rotate(-90 134.3 43.2)">A3_LED</text>
<text x="143.2" y="43.2" transform="rotate(-90 143.2 43.2)">A2_LED</text>
<text x="152.1" y="43.2" transform="rotate(-90 152.1 43.2)">A1_LED</text>
<text x="161" y="43.2" transform="rotate(-90 161 43.2)">A0_LED</text>
<text x="174.9" y="43.2" transform="rotate(-90 174.9 43.2)">D7_LED</text>
<text x="185.1" y="43.2" transform="rotate(-90 185.1 43.2)">D6_LED</text>
<text x="195.3" y="43.2" transform="rotate(-90 195.3 43.2)">D5_LED</text>
<text x="205.4" y="43.2" transform="rotate(-90 205.4 43.2)">D4_LED</text>
<text x="215.6" y="43.2" transform="rotate(-90 215.6 43.2)">D3_LED</text>
<text x="225.7" y="43.2" transform="rotate(-90 225.7 43.2)">D2_LED</text>
<text x="235.9" y="43.2" transform="rotate(-90 235.9 43.2)">D1_LED</text>
<text x="246.1" y="43.2" transform="rotate(-90 246.1 43.2)">D0_LED</text>
<text x="161" y="77.5" transform="rotate(-90 161 77.5)">VCC</text>
<text x="215.6" y="77.5" transform="rotate(-90 215.6 77.5)">VCC</text>
<text x="27.6" y="82.5" transform="rotate(-90 27.6 82.5)">VCC</text>
<text x="10.3" y="85.9">B</text>
<text x="58.1" y="85.1" transform="rotate(-90 58.1 85.1)">RDY_LED</text>
<text x="68.3" y="85.1" transform="rotate(-90 68.3 85.1)">BE_LED</text>
<text x="78.4" y="85.1" transform="rotate(-90 78.4 85.1)">RWB</text>
<text x="88.6" y="85.1" transform="rotate(-90 88.6 85.1)">SYNC</text>
<text x="98.7" y="85.1" transform="rotate(-90 98.7 85.1)">PHI2</text>
<text x="141" y="89.9">A0</text>
<text x="149.2" y="88.6">2</text>
<text x="159.8" y="85.1" transform="rotate(-90 159.8 85.1)">20</text>
<text x="168.9" y="88.6">19</text>
<text x="175.6" y="89.9">A0_LED</text>
<text x="195.6" y="89.9">A8</text>
<text x="203.8" y="88.6">2</text>
<text x="214.4" y="85.1" transform="rotate(-90 214.4 85.1)">20</text>
<text x="223.5" y="88.6">19</text>
<text x="230.2" y="89.9">A8_LED</text>
<text x="267.7" y="85.9">B</text>
<text x="141" y="94.9">A2</text>
<text x="141" y="92.4">A1</text>
<text x="149.2" y="91.2">3</text>
<text x="149.2" y="93.7">4</text>
<text x="168.9" y="93.7">17</text>
<text x="168.9" y="91.2">18</text>
<text x="175.6" y="94.9">A2_LED</text>
<text x="175.6" y="92.4">A1_LED</text>
<text x="194.4" y="94.9">A10</text>
<text x="195.6" y="92.4">A9</text>
<text x="203.8" y="91.2">3</text>
<text x="203.8" y="93.7">4</text>
<text x="223.5" y="93.7">17</text>
<text x="223.5" y="91.2">18</text>
<text x="230.2" y="94.9">A10_LED</text>
<text x="230.2" y="92.4">A9_LED</text>
<text x="141" y="97.5">A3</text>
<text x="141" y="100">A4</text>
<text x="149.2" y="96.3">5</text>
<text x="149.2" y="98.8">6</text>
<text x="149.2" y="101.3">7</text>
<text x="168.9" y="101.3">14</text>
<text x="168.9" y="98.8">15</text>
<text x="168.9" y="96.3">16</text>
<text x="175.6" y="97.5">A3_LED</text>
<text x="175.6" y="100">A4_LED</text>
<text x="194.4" y="97.5">A11</text>
<text x="194.4" y="100">A12</text>
<text x="203.8" y="96.3">5</text>
<text x="203.8" y="98.8">6</text>
<text x="203.8" y="101.3">7</text>
<text x="223.5" y="101.3">14</text>
<text x="223.5" y="98.8">15</text>
<text x="223.5" y="96.3">16</text>
<text x="230.2" y="97.5">A11_LED</text>
<text x="230.2" y="100">A12_LED</text>
<text x="141" y="105.1">A6</text>
<text x="141" y="102.6">A5</text>
<text x="141" y="107.6">A7</text>
<text x="149.2" y="103.9">8</text>
<text x="149.2" y="106.4">9</text>
<text x="168.9" y="106.4">12</text>
<text x="168.9" y="103.9">13</text>
<text x="175.6" y="102.6">A5_LED</text>
<text x="175.6" y="107.6">A7_LED</text>
<text x="175.6" y="105.1">A6_LED</text>
<text x="194.4" y="102.6">A13</text>
<text x="194.4" y="107.6">A15</text>
<text x="194.4" y="105.1">A14</text>
<text x="203.8" y="103.9">8</text>
<text x="203.8" y="106.4">9</text>
<text x="223.5" y="106.4">12</text>
<text x="223.5" y="103.9">13</text>
<text x="230.2" y="107.6">A15_LED</text>
<text x="230.2" y="102.6">A13_LED</text>
<text x="230.2" y="105.1">A14_LED</text>
<text x="37.8" y="113.9" transform="rotate(-90 37.8 113.9)">IRQB</text>
<text x="138.9" y="112.7">PHI2</text>
<text x="148.5" y="111.5">11</text>
<text x="193.5" y="112.7">PHI2</text>
<text x="203.2" y="111.5">11</text>
<text x="27.6" y="114.3" transform="rotate(-90 27.6 114.3)">RESB</text>
<text x="47.9" y="114.1" transform="rotate(-90 47.9 114.1)">NMIB</text>
<text x="149.2" y="114">1</text>
<text x="203.8" y="114">1</text>
<text x="242.3" y="119.4" transform="rotate(-90 242.3 119.4)">VCC</text>
<text x="98.7" y="123.2" transform="rotate(-90 98.7 123.2)">VCC</text>
<text x="159.8" y="120.7" transform="rotate(-90 159.8 120.7)">10</text>
<text x="214.4" y="120.7" transform="rotate(-90 214.4 120.7)">10</text>
<text x="27.4" y="131.8">GND</text>
<text x="67.6" y="131.8">VCC</text>
<text x="97.5" y="130.9" transform="rotate(-90 97.5 130.9)">14</text>
<text x="222.1" y="131.8">D0</text>
<text x="230.4" y="130.6">2</text>
<text x="241" y="127" transform="rotate(-90 241 127)">20</text>
<text x="250.1" y="130.6">19</text>
<text x="256.9" y="131.8">D0_LED</text>
<text x="10.3" y="135.9">C</text>
<text x="26.3" y="134.3">RESB</text>
<text x="26.8" y="136.8">IRQB</text>
<text x="222.1" y="136.8">D2</text>
<text x="222.1" y="134.3">D1</text>
<text x="230.4" y="133.1">3</text>
<text x="230.4" y="135.6">4</text>
<text x="250.1" y="135.6">17</text>
<text x="250.1" y="133.1">18</text>
<text x="256.9" y="134.3">D1_LED</text>
<text x="256.9" y="136.8">D2_LED</text>
<text x="267.7" y="135.9">C</text>
<text x="26.6" y="139.4">NMIB</text>
<text x="27.6" y="141.9">RDY</text>
<text x="67.6" y="139.4">A15</text>
<text x="67.6" y="141.9">A14</text>
<text x="222.1" y="141.9">D4</text>
<text x="222.1" y="139.4">D3</text>
<text x="230.4" y="138.2">5</text>
<text x="230.4" y="140.7">6</text>
<text x="230.4" y="143.3">7</text>
<text x="250.1" y="143.3">14</text>
<text x="250.1" y="140.7">15</text>
<text x="250.1" y="138.2">16</text>
<text x="256.9" y="139.4">D3_LED</text>
<text x="256.9" y="141.9">D4_LED</text>
<text x="26.3" y="149.5">SYNC</text>
<text x="27.2" y="147">RWB</text>
<text x="28.8" y="144.5">BE</text>
<text x="67.6" y="149.5">A11</text>
<text x="67.6" y="147">A12</text>
<text x="67.6" y="144.5">A13</text>
<text x="222.1" y="147">D6</text>
<text x="222.1" y="149.5">D7</text>
<text x="222.1" y="144.5">D5</text>
<text x="230.4" y="145.8">8</text>
<text x="230.4" y="148.3">9</text>
<text x="250.1" y="148.3">12</text>
<text x="250.1" y="145.8">13</text>
<text x="256.9" y="144.5">D5_LED</text>
<text x="256.9" y="147">D6_LED</text>
<text x="256.9" y="149.5">D7_LED</text>
<text x="26.8" y="152.1">PHI2</text>
<text x="67.6" y="152.1">A10</text>
<text x="67.6" y="154.6">A9</text>
<text x="97.5" y="150.6" transform="rotate(-90 97.5 150.6)">7</text>
<text x="174.5" y="154.6">PHI2</text>
<text x="184.7" y="153.4">13</text>
<text x="196.2" y="153.4">12</text>
<text x="204.4" y="153.4">5</text>
<text x="215.8" y="153.4">6</text>
<text x="229.8" y="153.4">11</text>
<text x="230.4" y="156">1</text>
<text x="28.7" y="159.7">D7</text>
<text x="67.6" y="157.2">A8</text>
<text x="67.6" y="159.7">A7</text>
<text x="28.7" y="164.8">D5</text>
<text x="28.7" y="162.2">D6</text>
<text x="28.7" y="167.3">D4</text>
<text x="67.6" y="167.3">A4</text>
<text x="67.6" y="164.8">A5</text>
<text x="67.6" y="162.2">A6</text>
<text x="90.1" y="167.3">RDY</text>
<text x="100.3" y="166.1">1</text>
<text x="111.7" y="166.1">2</text>
<text x="119.3" y="166.1">3</text>
<text x="130.7" y="166.1">4</text>
<text x="137.5" y="167.3">RDY_LED</text>
<text x="241" y="162.6" transform="rotate(-90 241 162.6)">10</text>
<text x="28.7" y="172.4">D2</text>
<text x="28.7" y="169.9">D3</text>
<text x="67.6" y="169.9">A3</text>
<text x="67.6" y="172.4">A2</text>
<text x="28.7" y="177.5">D0</text>
<text x="28.7" y="174.9">D1</text>
<text x="67.6" y="177.5">A0</text>
<text x="67.6" y="174.9">A1</text>
<text x="10.3" y="185.9">D</text>
<text x="27.6" y="180">VCC</text>
<text x="67.6" y="180">GND</text>
<text x="267.7" y="185.9">D</text>
<text x="91.4" y="187.6">BE</text>
<text x="100.3" y="186.4">9</text>
<text x="111.7" y="186.4">8</text>
<text x="118.7" y="186.4">11</text>
<text x="130.1" y="186.4">10</text>
<text x="137.5" y="187.6">BE_LED</text>
<text x="35" y="205.8">1</text>
<text x="85" y="205.8">2</text>
<text x="135" y="205.8">3</text>
<text x="185" y="205.8">4</text>
<text x="235" y="205.8">5</text>
</g>
<g font-size="1.8" fill="#008484">
<text x="29.7" y="50.7">D1</text>
<text x="29.7" y="53">A15</text>
<text x="38.6" y="50.7">D2</text>
<text x="38.6" y="53">A14</text>
<text x="47.5" y="50.7">D3</text>
<text x="47.5" y="53">A13</text>
<text x="56.3" y="50.7">D4</text>
<text x="56.3" y="53">A12</text>
<text x="65.2" y="50.7">D5</text>
<text x="65.2" y="53">A11</text>
<text x="74.1" y="50.7">D6</text>
<text x="74.1" y="53">A10</text>
<text x="83" y="50.7">D7</text>
<text x="83" y="53">A9</text>
<text x="91.9" y="50.7">D8</text>
<text x="91.9" y="53">A8</text>
<text x="100.8" y="50.7">D9</text>
<text x="100.8" y="53">A7</text>
<text x="109.7" y="53">A6</text>
<text x="109.7" y="50.7">D10</text>
<text x="118.6" y="53">A5</text>
<text x="118.6" y="50.7">D11</text>
<text x="127.5" y="53">A4</text>
<text x="127.5" y="50.7">D12</text>
<text x="136.4" y="53">A3</text>
<text x="136.4" y="50.7">D13</text>
<text x="145.2" y="53">A2</text>
<text x="145.2" y="50.7">D14</text>
<text x="154.1" y="53">A1</text>
<text x="154.1" y="50.7">D15</text>
<text x="163" y="53">A0</text>
<text x="163" y="50.7">D16</text>
<text x="177" y="53">D7</text>
<text x="177" y="50.7">D17</text>
<text x="187.2" y="53">D6</text>
<text x="187.2" y="50.7">D18</text>
<text x="197.3" y="53">D5</text>
<text x="197.3" y="50.7">D19</text>
<text x="207.5" y="53">D4</text>
<text x="207.5" y="50.7">D20</text>
<text x="217.6" y="53">D3</text>
<text x="217.6" y="50.7">D21</text>
<text x="227.8" y="53">D2</text>
<text x="227.8" y="50.7">D22</text>
<text x="238" y="53">D1</text>
<text x="238" y="50.7">D23</text>
<text x="248.1" y="53">D0</text>
<text x="248.1" y="50.7">D24</text>
<text x="28.5" y="59.4">R1</text>
<text x="37.3" y="59.4">R2</text>
<text x="46.2" y="59.4">R3</text>
<text x="55.1" y="59.4">R4</text>
<text x="64" y="59.4">R5</text>
<text x="72.9" y="59.4">R6</text>
<text x="81.8" y="59.4">R7</text>
<text x="90.7" y="59.4">R8</text>
<text x="99.6" y="59.4">R9</text>
<text x="108.5" y="59.4">R10</text>
<text x="117.4" y="59.4">R11</text>
<text x="126.2" y="59.4">R12</text>
<text x="135.1" y="59.4">R13</text>
<text x="144" y="59.4">R14</text>
<text x="152.9" y="59.4">R15</text>
<text x="161.8" y="59.4">R16</text>
<text x="175.8" y="59.4">R17</text>
<text x="185.9" y="59.4">R18</text>
<text x="196.1" y="59.4">R19</text>
<text x="206.3" y="59.4">R20</text>
<text x="216.4" y="59.4">R21</text>
<text x="226.6" y="59.4">R22</text>
<text x="236.7" y="59.4">R23</text>
<text x="246.9" y="59.4">R24</text>
<text x="28.5" y="61.7">330</text>
<text x="37.3" y="61.7">330</text>
<text x="46.2" y="61.7">330</text>
<text x="55.1" y="61.7">330</text>
<text x="64" y="61.7">330</text>
<text x="72.9" y="61.7">330</text>
<text x="81.8" y="61.7">330</text>
<text x="90.7" y="61.7">330</text>
<text x="99.6" y="61.7">330</text>
<text x="108.5" y="61.7">330</text>
<text x="117.4" y="61.7">330</text>
<text x="126.2" y="61.7">330</text>
<text x="135.1" y="61.7">330</text>
<text x="144" y="61.7">330</text>
<text x="152.9" y="61.7">330</text>
<text x="161.8" y="61.7">330</text>
<text x="175.8" y="61.7">330</text>
<text x="185.9" y="61.7">330</text>
<text x="196.1" y="61.7">330</text>
<text x="206.3" y="61.7">330</text>
<text x="216.4" y="61.7">330</text>
<text x="226.6" y="61.7">330</text>
<text x="236.7" y="61.7">330</text>
<text x="246.9" y="61.7">330</text>
<text x="162.2" y="82.1">U1</text>
<text x="216.8" y="82.1">U2</text>
<text x="153.4" y="89.8">D0</text>
<text x="162.2" y="84.7">74HC573</text>
<text x="163.9" y="89.8">Q0</text>
<text x="208" y="89.8">D0</text>
<text x="216.8" y="84.7">74HC573</text>
<text x="218.5" y="89.8">Q0</text>
<text x="29.7" y="94.9">RESB</text>
<text x="29.7" y="92.6">D25</text>
<text x="39.8" y="94.9">IRQB</text>
<text x="39.8" y="92.6">D26</text>
<text x="50" y="94.9">NMIB</text>
<text x="50" y="92.6">D27</text>
<text x="60.2" y="92.6">D28</text>
<text x="60.2" y="94.9">RDY</text>
<text x="70.3" y="92.6">D29</text>
<text x="70.3" y="94.9">BE</text>
<text x="80.5" y="92.6">D30</text>
<text x="80.5" y="94.9">RWB</text>
<text x="90.6" y="92.6">D31</text>
<text x="90.6" y="94.9">SYNC</text>
<text x="100.8" y="92.6">D32</text>
<text x="100.8" y="94.9">PHI2</text>
<text x="153.4" y="92.3">D1</text>
<text x="153.4" y="94.8">D2</text>
<text x="160.9" y="91.2" transform="rotate(-90 160.9 91.2)">VCC</text>
<text x="163.9" y="94.8">Q2</text>
<text x="163.9" y="92.3">Q1</text>
<text x="208" y="92.3">D1</text>
<text x="208" y="94.8">D2</text>
<text x="215.5" y="91.2" transform="rotate(-90 215.5 91.2)">VCC</text>
<text x="218.5" y="94.8">Q2</text>
<text x="218.5" y="92.3">Q1</text>
<text x="28.5" y="101.3">R25</text>
<text x="38.6" y="101.3">R26</text>
<text x="48.8" y="101.3">R27</text>
<text x="58.9" y="101.3">R28</text>
<text x="69.1" y="101.3">R29</text>
<text x="79.3" y="101.3">R30</text>
<text x="89.4" y="101.3">R31</text>
<text x="99.6" y="101.3">R32</text>
<text x="153.4" y="97.4">D3</text>
<text x="153.4" y="99.9">D4</text>
<text x="163.9" y="99.9">Q4</text>
<text x="163.9" y="97.4">Q3</text>
<text x="208" y="97.4">D3</text>
<text x="208" y="99.9">D4</text>
<text x="218.5" y="99.9">Q4</text>
<text x="218.5" y="97.4">Q3</text>
<text x="28.5" y="103.6">330</text>
<text x="38.6" y="103.6">330</text>
<text x="48.8" y="103.6">330</text>
<text x="58.9" y="103.6">330</text>
<text x="69.1" y="103.6">330</text>
<text x="79.3" y="103.6">330</text>
<text x="89.4" y="103.6">330</text>
<text x="99.6" y="103.6">330</text>
<text x="153.4" y="102.5">D5</text>
<text x="153.4" y="105">D6</text>
<text x="153.4" y="107.5">D7</text>
<text x="163.9" y="107.5">Q7</text>
<text x="163.9" y="105">Q6</text>
<text x="163.9" y="102.5">Q5</text>
<text x="208" y="102.5">D5</text>
<text x="208" y="105">D6</text>
<text x="208" y="107.5">D7</text>
<text x="218.5" y="107.5">Q7</text>
<text x="218.5" y="105">Q6</text>
<text x="218.5" y="102.5">Q5</text>
<text x="153.4" y="112.6">Load</text>
<text x="208" y="112.6">Load</text>
<text x="153.4" y="115.2">OE</text>
<text x="160.9" y="115.8" transform="rotate(-90 160.9 115.8)">GND</text>
<text x="208" y="115.2">OE</text>
<text x="215.5" y="115.8" transform="rotate(-90 215.5 115.8)">GND</text>
<text x="243.5" y="124.1">U4</text>
<text x="39.1" y="127.4">6502</text>
<text x="40.4" y="131.7">GND</text>
<text x="45.1" y="127.4">Card</text>
<text x="50.6" y="127.4">Edge</text>
<text x="54.8" y="131.7">VCC</text>
<text x="234.7" y="131.7">D0</text>
<text x="243.5" y="126.6">74HC573</text>
<text x="245.2" y="131.7">Q0</text>
<text x="40.4" y="136.8">IRQB</text>
<text x="40.4" y="134.2">RESB</text>
<text x="53.6" y="136.8">EXP0</text>
<text x="53.6" y="134.2">EXP1</text>
<text x="98.7" y="136.4" transform="rotate(-90 98.7 136.4)">VCC</text>
<text x="234.7" y="134.2">D1</text>
<text x="234.7" y="136.8">D2</text>
<text x="242.2" y="133.1" transform="rotate(-90 242.2 133.1)">VCC</text>
<text x="245.2" y="136.8">Q2</text>
<text x="245.2" y="134.2">Q1</text>
<text x="40.4" y="139.3">NMIB</text>
<text x="40.4" y="141.8">RDY</text>
<text x="55" y="141.8">A14</text>
<text x="55" y="139.3">A15</text>
<text x="88.8" y="142.7" transform="rotate(-90 88.8 142.7)">100nF</text>
<text x="91.1" y="141" transform="rotate(-90 91.1 141)">C1</text>
<text x="104.1" y="141.8">74HC04</text>
<text x="104.1" y="139.3">U3G</text>
<text x="120.5" y="142.7" transform="rotate(-90 120.5 142.7)">100nF</text>
<text x="122.8" y="141" transform="rotate(-90 122.8 141)">C2</text>
<text x="132" y="142.7" transform="rotate(-90 132 142.7)">100nF</text>
<text x="134.3" y="141" transform="rotate(-90 134.3 141)">C3</text>
<text x="143.4" y="142.7" transform="rotate(-90 143.4 142.7)">100nF</text>
<text x="145.7" y="141" transform="rotate(-90 145.7 141)">C4</text>
<text x="234.7" y="139.3">D3</text>
<text x="234.7" y="141.8">D4</text>
<text x="245.2" y="141.8">Q4</text>
<text x="245.2" y="139.3">Q3</text>
<text x="40.4" y="144.4">BE</text>
<text x="40.4" y="146.9">RWB</text>
<text x="40.4" y="149.5">SYNC</text>
<text x="55" y="149.5">A11</text>
<text x="55" y="146.9">A12</text>
<text x="55" y="144.4">A13</text>
<text x="98.7" y="146.8" transform="rotate(-90 98.7 146.8)">GND</text>
<text x="187.9" y="148.2">74HC04</text>
<text x="189.9" y="145.6">U3F</text>
<text x="207" y="148.2">74HC04</text>
<text x="208.8" y="145.6">U3C</text>
<text x="234.7" y="144.4">D5</text>
<text x="234.7" y="146.9">D6</text>
<text x="234.7" y="149.5">D7</text>
<text x="245.2" y="149.5">Q7</text>
<text x="245.2" y="146.9">Q6</text>
<text x="245.2" y="144.4">Q5</text>
<text x="40.4" y="154.5">EXP3</text>
<text x="40.4" y="152">PHI2</text>
<text x="55" y="152">A10</text>
<text x="56.2" y="154.5">A9</text>
<text x="234.7" y="154.5">Load</text>
<text x="40.4" y="159.6">D7</text>
<text x="40.4" y="157.1">EXP2</text>
<text x="56.2" y="159.6">A7</text>
<text x="56.2" y="157.1">A8</text>
<text x="102.9" y="160.9">74HC04</text>
<text x="104.8" y="158.3">U3A</text>
<text x="121.9" y="160.9">74HC04</text>
<text x="123.7" y="158.3">U3B</text>
<text x="234.7" y="157.1">OE</text>
<text x="242.2" y="157.7" transform="rotate(-90 242.2 157.7)">GND</text>
<text x="40.4" y="167.2">D4</text>
<text x="40.4" y="164.7">D5</text>
<text x="40.4" y="162.2">D6</text>
<text x="56.2" y="167.2">A4</text>
<text x="56.2" y="164.7">A5</text>
<text x="56.2" y="162.2">A6</text>
<text x="40.4" y="172.3">D2</text>
<text x="40.4" y="169.8">D3</text>
<text x="56.2" y="172.3">A2</text>
<text x="56.2" y="169.8">A3</text>
<text x="40.4" y="177.4">D0</text>
<text x="40.4" y="174.9">D1</text>
<text x="40.4" y="179.9">VCC</text>
<text x="54.6" y="179.9">GND</text>
<text x="56.2" y="177.4">A0</text>
<text x="56.2" y="174.9">A1</text>
<text x="104.7" y="178.7">U3D</text>
<text x="123.8" y="178.7">U3E</text>
<text x="102.9" y="181.2">74HC04</text>
<text x="121.9" y="181.2">74HC04</text>
</g>
</svg>
